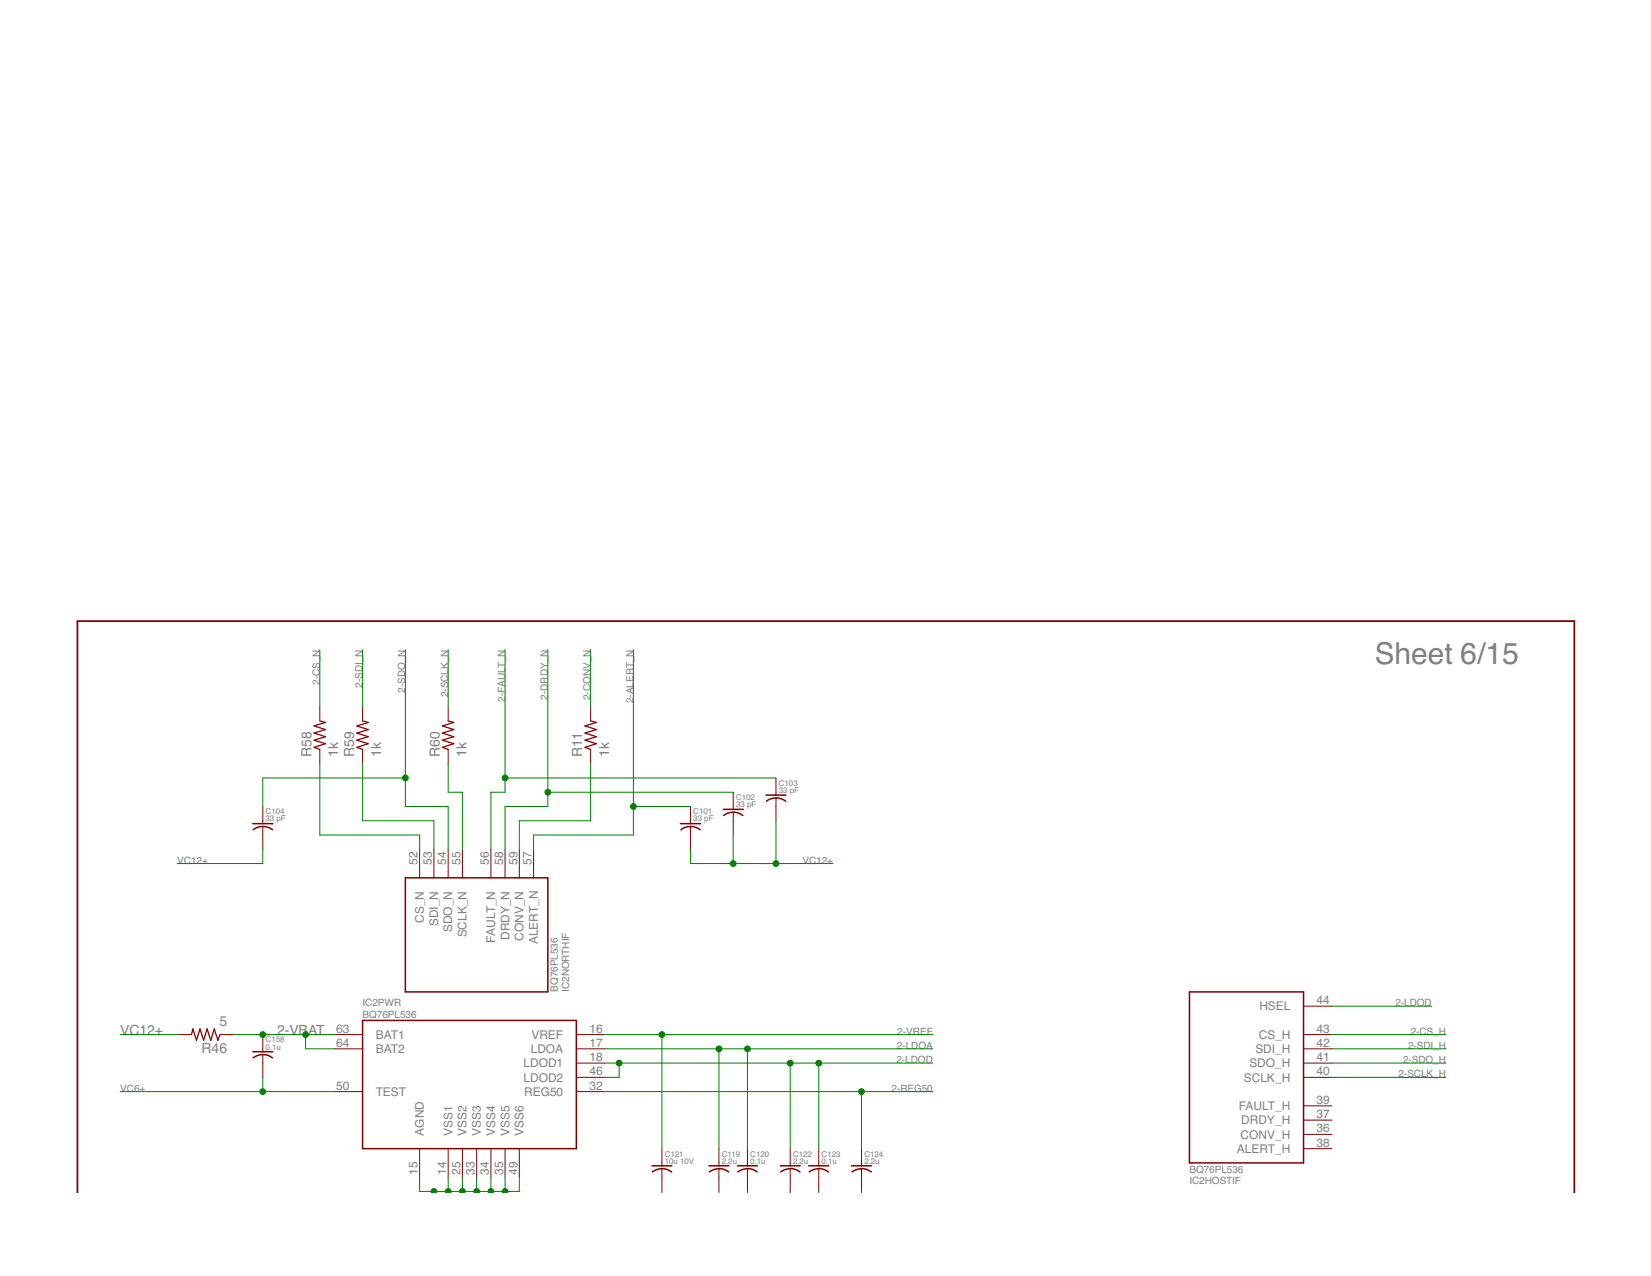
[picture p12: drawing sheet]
<svg xmlns="http://www.w3.org/2000/svg" width="279mm" height="216mm" viewBox="0 0 279 216" stroke-linecap="round" stroke-linejoin="round" font-family="sans-serif">
<g fill="#800000" stroke="#800000" stroke-width=".17">
<path d="M220.6 191.9h4.8z"/>
<path d="M220.6 189.5h4.8z"/>
<path d="M220.6 187.1h4.8z"/>
<path d="M220.6 182.3h4.8z"/>
<path d="M220.6 179.9h4.8z"/>
<path d="M220.6 177.5h4.8z"/>
<path d="M220.6 175h4.8z"/>
<path d="M220.6 170.2h4.8z"/>
<path d="M220.6 194.4h4.8z"/>
<path d="M87.9 143.7v4.8z"/>
<path d="M85.5 143.7v4.8z"/>
<path d="M83.1 143.7v4.8z"/>
<path d="M78.3 143.7v4.8z"/>
<path d="M75.8 143.7v4.8z"/>
<path d="M73.4 143.7v4.8z"/>
<path d="M71 143.7v4.8z"/>
<path d="M90.3 143.7v4.8z"/>
<path d="M75.8 194.4v4.8z"/>
<path d="M71 194.4v4.8z"/>
<path d="M97.5 175h4.9z"/>
<path d="M97.5 177.5h4.9z"/>
<path d="M97.5 179.9h4.9z"/>
<path d="M78.3 194.4v4.8z"/>
<path d="M80.7 194.4v4.8z"/>
<path d="M83.1 194.4v4.8z"/>
<path d="M85.5 194.4v4.8z"/>
<path d="M97.5 182.3h4.9z"/>
<path d="M87.9 194.4v4.8z"/>
<path d="M56.5 175h4.9z"/>
<path d="M56.5 177.5h4.9z"/>
<path d="M97.5 184.7h4.9z"/>
<path d="M56.5 184.7h4.9z"/>
<path d="M116.8 139.8v1.5z"/>
<path d="M116.8 136.5v2.4z"/>
<path d="M116.8 141.3v2.4z"/>
<path d="M116.8 138.9v.5z"/>
<path d="M124.1 137.4v1.5z"/>
<path d="M124.1 134v2.5z"/>
<path d="M124.1 138.9v2.4z"/>
<path d="M124.1 136.5v.4z"/>
<path d="M131.3 135v1.5z"/>
<path d="M131.3 131.6v2.4z"/>
<path d="M131.3 136.5v2.4z"/>
<path d="M131.3 134v.5z"/>
<path d="M44.5 139.8v1.5z"/>
<path d="M44.5 136.5v2.4z"/>
<path d="M44.5 141.3v2.4z"/>
<path d="M44.5 138.9v.5z"/>
<path d="M121.7 197.7v1.5z"/>
<path d="M121.7 194.4v2.4z"/>
<path d="M121.7 199.2v2.4z"/>
<path d="M121.7 196.8v.5z"/>
<path d="M126.5 197.7v1.5z"/>
<path d="M126.5 194.4v2.4z"/>
<path d="M126.5 199.2v2.4z"/>
<path d="M126.5 196.8v.5z"/>
<path d="M112 197.7v1.5z"/>
<path d="M112 194.4v2.4z"/>
<path d="M112 199.2v2.4z"/>
<path d="M112 196.8v.5z"/>
<path d="M133.7 197.7v1.5z"/>
<path d="M133.7 194.4v2.4z"/>
<path d="M133.7 199.2v2.4z"/>
<path d="M133.7 196.8v.5z"/>
<path d="M138.6 197.7v1.5z"/>
<path d="M138.6 194.4v2.4z"/>
<path d="M138.6 199.2v2.4z"/>
<path d="M138.6 196.8v.5z"/>
<path d="M145.8 197.7v1.5z"/>
<path d="M145.8 194.4v2.4z"/>
<path d="M145.8 199.2v2.4z"/>
<path d="M145.8 196.8v.5z"/>
<path d="M44.5 178.4v1.5z"/>
<path d="M44.5 175v2.5z"/>
<path d="M44.5 179.9v2.4z"/>
<path d="M44.5 177.5v.4z"/>
<path d="M99.9 119.6v2.4z"/>
<path d="M99.9 126.8v2.4z"/>
<path d="M54.1 119.6v2.4z"/>
<path d="M54.1 126.8v2.4z"/>
<path d="M61.4 119.6v2.4z"/>
<path d="M61.4 126.8v2.4z"/>
<path d="M75.8 119.6v2.4z"/>
<path d="M75.8 126.8v2.4z"/>
<path d="M30 175h2.4z"/>
<path d="M37.2 175h2.4z"/>
</g>
<g fill="#800000" stroke="#800000" stroke-width=".25">
<path d="M201.3 196.8h19.3z"/>
<path d="M220.6 167.8v29z"/>
<path d="M201.3 167.8h19.3z"/>
<path d="M201.3 167.8v29z"/>
<path d="M92.7 148.5v19.3z"/>
<path d="M68.6 148.5h24.1z"/>
<path d="M68.6 148.5v19.3z"/>
<path d="M68.6 167.8h24.1z"/>
<path d="M61.4 172.7v21.7z"/>
<path d="M61.4 194.4h36.1z"/>
<path d="M97.5 172.7v21.7z"/>
<path d="M61.4 172.7h36.1z"/>
<path d="M115.1 139.4h1.7z"/>
<path d="M116.8 139.4h1.7z"/>
<path d="M122.4 136.9h1.7z"/>
<path d="M124.1 136.9h1.7z"/>
<path d="M129.6 134.5h1.7z"/>
<path d="M131.3 134.5h1.7z"/>
<path d="M42.8 139.4h1.7z"/>
<path d="M44.5 139.4h1.7z"/>
<path d="M120 197.3h1.7z"/>
<path d="M121.7 197.3h1.7z"/>
<path d="M124.8 197.3h1.7z"/>
<path d="M126.5 197.3h1.7z"/>
<path d="M110.3 197.3h1.7z"/>
<path d="M112 197.3h1.7z"/>
<path d="M132 197.3h1.7z"/>
<path d="M133.7 197.3h1.7z"/>
<path d="M136.9 197.3h1.7z"/>
<path d="M138.6 197.3h1.7z"/>
<path d="M144.1 197.3h1.7z"/>
<path d="M145.8 197.3h1.7z"/>
<path d="M42.8 177.9h1.7z"/>
<path d="M44.5 177.9h1.7z"/>
</g>
<g fill="none" stroke="#800000" stroke-width=".25">
<path d="M44.5 139.8a2.6 2.6 0 0 1 1.6 .6M44.5 139.8a2.43 2.43 0 0 0-1.7 .6M116.8 139.8a2.72 2.72 0 0 1 1.7 .6M116.8 139.8a2.42 2.42 0 0 0-1.6 .6M122.5 138a2.61 2.61 0 0 1 3.2 0M129.7 135.6a2.61 2.61 0 0 1 3.3 0M44.5 178.4a2.6 2.6 0 0 1 1.6 .6M44.5 178.4a2.76 2.76 0 0 0-1.7 .6M112 197.7a2.72 2.72 0 0 1 1.7 .6M112 197.7a2.77 2.77 0 0 0-1.6 .6M121.7 197.7a2.72 2.72 0 0 1 1.6 .6M121.7 197.7a2.77 2.77 0 0 0-1.6 .6"/>
<path d="M126.5 197.7a2.72 2.72 0 0 1 1.6 .6M126.5 197.7a2.77 2.77 0 0 0-1.6 .6M133.7 197.7a2.72 2.72 0 0 1 1.7 .6M133.7 197.7a2.77 2.77 0 0 0-1.6 .6M138.6 197.7a2.72 2.72 0 0 1 1.6 .6M138.6 197.7a2.77 2.77 0 0 0-1.7 .6M145.8 197.7a2.72 2.72 0 0 1 1.6 .6M145.8 197.7a2.77 2.77 0 0 0-1.6 .6"/>
</g>
<g fill="#800000" stroke="#800000" stroke-width=".21">
<path d="M99 126.4l.9 .4z"/>
<path d="M99 126.4l1.9-.6z"/>
<path d="M99 125.2l1.9 .6z"/>
<path d="M99 125.2l1.9-.5z"/>
<path d="M99 124l1.9 .7z"/>
<path d="M99 124l1.9-.6z"/>
<path d="M99 122.8l1.9 .6z"/>
<path d="M99 122.8l1.9-.6z"/>
<path d="M99.9 122l1 .2z"/>
<path d="M53.1 126.4l1 .4z"/>
<path d="M53.1 126.4l2-.6z"/>
<path d="M53.1 125.2l2 .6z"/>
<path d="M53.1 125.2l2-.5z"/>
<path d="M53.1 124l2 .7z"/>
<path d="M53.1 124l2-.6z"/>
<path d="M53.1 122.8l2 .6z"/>
<path d="M53.1 122.8l2-.6z"/>
<path d="M54.1 122l1 .2z"/>
<path d="M60.4 126.4l1 .4z"/>
<path d="M60.4 126.4l1.9-.6z"/>
<path d="M60.4 125.2l1.9 .6z"/>
<path d="M60.4 125.2l1.9-.5z"/>
<path d="M60.4 124l1.9 .7z"/>
<path d="M60.4 124l1.9-.6z"/>
<path d="M60.4 122.8l1.9 .6z"/>
<path d="M60.4 122.8l1.9-.6z"/>
<path d="M61.4 122l.9 .2z"/>
<path d="M74.9 126.4l.9 .4z"/>
<path d="M74.9 126.4l1.9-.6z"/>
<path d="M74.9 125.2l1.9 .6z"/>
<path d="M74.9 125.2l1.9-.5z"/>
<path d="M74.9 124l1.9 .7z"/>
<path d="M74.9 124l1.9-.6z"/>
<path d="M74.9 122.8l1.9 .6z"/>
<path d="M74.9 122.8l1.9-.6z"/>
<path d="M75.8 122l1 .2z"/>
<path d="M37.2 175l-.3 1z"/>
<path d="M36.3 174.1l.6 1.9z"/>
<path d="M36.3 174.1l-.6 1.9z"/>
<path d="M35.1 174.1l.6 1.9z"/>
<path d="M35.1 174.1l-.6 1.9z"/>
<path d="M33.8 174.1l.7 1.9z"/>
<path d="M33.8 174.1l-.5 1.9z"/>
<path d="M32.6 174.1l.7 1.9z"/>
<path d="M32.6 174.1l-.2 .9z"/>
</g>
<g fill="#800000" stroke="#800000" stroke-width=".3">
<path d="M13.1 105.1v96.6z"/>
<path d="M266.4 105.1v96.6z"/>
<path d="M13.1 105.1h253.3z"/>
</g>
<g fill="#008000" stroke="#008000" stroke-width=".17">
<path d="M90.3 141.3v2.4z"/>
<path d="M90.3 141.3h16.9z"/>
<path d="M107.2 136.5v4.8z"/>
<path d="M107.2 109.9v26.6z"/>
<path d="M107.2 136.5h9.6z"/>
<path d="M87.9 138.9v4.8z"/>
<path d="M87.9 138.9h12z"/>
<path d="M99.9 129.2v9.7z"/>
<path d="M85.5 136.5v7.2z"/>
<path d="M85.5 136.5h7.2z"/>
<path d="M92.7 134v2.5z"/>
<path d="M92.7 109.9v24.1z"/>
<path d="M92.7 134h31.4z"/>
<path d="M83.1 134v9.7z"/>
<path d="M83.1 134h2.4z"/>
<path d="M85.5 131.6v2.4z"/>
<path d="M85.5 109.9v21.7z"/>
<path d="M85.5 131.6h45.8z"/>
<path d="M78.3 134v9.7z"/>
<path d="M75.8 134h2.5z"/>
<path d="M75.8 129.2v4.8z"/>
<path d="M75.8 136.5v7.2z"/>
<path d="M68.6 136.5h7.2z"/>
<path d="M68.6 131.6v4.9z"/>
<path d="M68.6 109.9v21.7z"/>
<path d="M44.5 131.6v4.9z"/>
<path d="M44.5 131.6h24.1z"/>
<path d="M73.4 138.9v4.8z"/>
<path d="M61.4 138.9h12z"/>
<path d="M61.4 129.2v9.7z"/>
<path d="M71 141.3v2.4z"/>
<path d="M54.1 141.3h16.9z"/>
<path d="M54.1 129.2v12.1z"/>
<path d="M54.1 109.9v9.7z"/>
<path d="M61.4 109.9v9.7z"/>
<path d="M75.8 109.9v9.7z"/>
<path d="M99.9 109.9v9.7z"/>
<path d="M44.5 143.7v2.4z"/>
<path d="M30 146.1h14.5z"/>
<path d="M116.8 143.7v2.4z"/>
<path d="M116.8 146.1h7.3z"/>
<path d="M124.1 146.1h7.2z"/>
<path d="M131.3 146.1h9.7z"/>
<path d="M124.1 141.3v4.8z"/>
<path d="M131.3 138.9v7.2z"/>
<path d="M20.3 175h9.7z"/>
<path d="M44.5 184.7h12z"/>
<path d="M20.3 184.7h24.2z"/>
<path d="M44.5 182.3v2.4z"/>
<path d="M87.9 199.2v2.4z"/>
<path d="M85.5 201.6h2.4z"/>
<path d="M83.1 201.6h2.4z"/>
<path d="M80.7 201.6h2.4z"/>
<path d="M78.3 201.6h2.4z"/>
<path d="M75.8 201.6h2.5z"/>
<path d="M73.4 201.6h2.4z"/>
<path d="M71 201.6h2.4z"/>
<path d="M71 199.2v2.4z"/>
<path d="M75.8 199.2v2.4z"/>
<path d="M78.3 199.2v2.4z"/>
<path d="M80.7 199.2v2.4z"/>
<path d="M83.1 199.2v2.4z"/>
<path d="M85.5 199.2v2.4z"/>
<path d="M73.4 201.6v.1z"/>
<path d="M112 201.6v.1z"/>
<path d="M145.8 201.6v.1z"/>
<path d="M138.6 201.6v.1z"/>
<path d="M133.7 201.6v.1z"/>
<path d="M126.5 201.6v.1z"/>
<path d="M121.7 201.6v.1z"/>
<path d="M102.4 184.7h43.4z"/>
<path d="M145.8 184.7h12.1z"/>
<path d="M145.8 184.7v9.7z"/>
<path d="M102.4 179.9h2.4z"/>
<path d="M102.4 182.3h2.4z"/>
<path d="M104.8 179.9v2.4z"/>
<path d="M104.8 179.9h28.9z"/>
<path d="M133.7 179.9h4.9z"/>
<path d="M138.6 179.9h19.3z"/>
<path d="M138.6 179.9v14.5z"/>
<path d="M133.7 179.9v14.5z"/>
<path d="M225.4 170.2h16.9z"/>
<path d="M102.4 177.5h19.3z"/>
<path d="M121.7 177.5h4.8z"/>
<path d="M126.5 177.5h31.4z"/>
<path d="M126.5 177.5v16.9z"/>
<path d="M121.7 177.5v16.9z"/>
<path d="M102.4 175h9.6z"/>
<path d="M112 175v19.4z"/>
<path d="M112 175h45.9z"/>
<path d="M51.7 175h4.8z"/>
<path d="M51.7 177.5h4.8z"/>
<path d="M51.7 175v2.5z"/>
<path d="M39.6 175h4.9z"/>
<path d="M44.5 175h7.2z"/>
<path d="M225.4 175h19.3z"/>
<path d="M225.4 177.5h19.3z"/>
<path d="M225.4 179.9h19.3z"/>
<path d="M225.4 182.3h19.3z"/>
<path d="M75.6 201.2a.46 .46 0 0 1 .5 0 .46 .46 0 0 1 .2 .5h-.9v-.4z" fill-rule="evenodd"/>
<path d="M77.8 201.3a.47 .47 0 0 1 .6-.2 .47 .47 0 0 1 .3 .6h-.9z" fill-rule="evenodd"/>
<path d="M80.2 201.3a.47 .47 0 0 1 .7-.2 .47 .47 0 0 1 .2 .6h-.9z" fill-rule="evenodd"/>
<path d="M82.8 201.2a.46 .46 0 0 1 .6 0 .46 .46 0 0 1 .1 .5h-.8v-.4z" fill-rule="evenodd"/>
<path d="M85.1 201.3a.47 .47 0 0 1 .6-.2 .47 .47 0 0 1 .2 .6h-.8z" fill-rule="evenodd"/>
<path d="M73.2 201.2a.46 .46 0 0 1 .5 0 .46 .46 0 0 1 .1 .5h-.8v-.4z" fill-rule="evenodd"/>
<circle cx="107.2" cy="136.5" r=".49"/>
<circle cx="92.7" cy="134" r=".49"/>
<circle cx="85.5" cy="131.6" r=".49"/>
<circle cx="68.6" cy="131.6" r=".49"/>
<circle cx="124.1" cy="146.1" r=".49"/>
<circle cx="131.3" cy="146.1" r=".49"/>
<circle cx="44.5" cy="184.7" r=".49"/>
<circle cx="145.8" cy="184.7" r=".49"/>
<circle cx="104.8" cy="179.9" r=".49"/>
<circle cx="138.6" cy="179.9" r=".49"/>
<circle cx="133.7" cy="179.9" r=".49"/>
<circle cx="126.5" cy="177.5" r=".49"/>
<circle cx="121.7" cy="177.5" r=".49"/>
<circle cx="112" cy="175" r=".49"/>
<circle cx="51.7" cy="175" r=".49"/>
<circle cx="44.5" cy="175" r=".49"/>
</g>
<text font-size="5.1" fill="#808080" x="232.7" y="112.3">Sheet 6/15</text>
<g font-size="2.4" fill="#808080">
<text x="52.7" y="128" transform="rotate(-90 52.7 128)">R58</text>
<text x="57.3" y="128" transform="rotate(-90 57.3 128)">1k</text>
<text x="59.9" y="128" transform="rotate(-90 59.9 128)">R59</text>
<text x="64.5" y="128" transform="rotate(-90 64.5 128)">1k</text>
<text x="74.4" y="128" transform="rotate(-90 74.4 128)">R60</text>
<text x="79" y="128" transform="rotate(-90 79 128)">1k</text>
<text x="98.5" y="128" transform="rotate(-90 98.5 128)">R11</text>
<text x="103.1" y="128" transform="rotate(-90 103.1 128)">1k</text>
<text x="37.1" y="173.6">5</text>
<text x="20.3" y="175.1">VC12+</text>
<text x="34.1" y="178.2">R46</text>
<text x="46.9" y="175.1">2-VB</text>
<text x="52.1" y="175.1">AT</text>
</g>
<g font-size="2" fill="#808080">
<text x="70.7" y="146.3" transform="rotate(-90 70.7 146.3)">52</text>
<text x="73.1" y="146.3" transform="rotate(-90 73.1 146.3)">53</text>
<text x="75.5" y="146.3" transform="rotate(-90 75.5 146.3)">54</text>
<text x="77.9" y="146.3" transform="rotate(-90 77.9 146.3)">55</text>
<text x="82.7" y="146.3" transform="rotate(-90 82.7 146.3)">56</text>
<text x="85.1" y="146.3" transform="rotate(-90 85.1 146.3)">58</text>
<text x="87.6" y="146.3" transform="rotate(-90 87.6 146.3)">59</text>
<text x="90" y="146.3" transform="rotate(-90 90 146.3)">57</text>
<text x="71.7" y="156.1" transform="rotate(-90 71.7 156.1)">CS_N</text>
<text x="74.1" y="156.6" transform="rotate(-90 74.1 156.6)">SDI_N</text>
<text x="76.5" y="157.7" transform="rotate(-90 76.5 157.7)">SDO_N</text>
<text x="79" y="158.6" transform="rotate(-90 79 158.6)">SCLK_N</text>
<text x="83.8" y="159.5" transform="rotate(-90 83.8 159.5)">FAULT_N</text>
<text x="86.2" y="159" transform="rotate(-90 86.2 159)">DRDY_N</text>
<text x="88.6" y="159.2" transform="rotate(-90 88.6 159.2)">CONV_N</text>
<text x="91" y="159.8" transform="rotate(-90 91 159.8)">ALERT_N</text>
<text x="213.1" y="171">HSEL</text>
<text x="222.8" y="169.9">44</text>
<text x="56.9" y="174.7">63</text>
<text x="56.9" y="177.1">64</text>
<text x="63.6" y="175.8">BAT1</text>
<text x="63.6" y="178.2">BAT2</text>
<text x="89.8" y="178.2">LDOA</text>
<text x="89.9" y="175.8">VREF</text>
<text x="99.8" y="174.7">16</text>
<text x="99.8" y="177.1">17</text>
<text x="99.8" y="179.5">18</text>
<text x="212.5" y="178.2">SDI_H</text>
<text x="213" y="175.8">CS_H</text>
<text x="222.8" y="179.5">41</text>
<text x="222.8" y="177.1">42</text>
<text x="222.8" y="174.7">43</text>
<text x="56.9" y="184.4">50</text>
<text x="63.6" y="185.4">TEST</text>
<text x="88.6" y="180.6">LDOD1</text>
<text x="88.6" y="183">LDOD2</text>
<text x="88.7" y="185.4">REG50</text>
<text x="99.8" y="182">46</text>
<text x="99.8" y="184.4">32</text>
<text x="210.5" y="183">SCLK_H</text>
<text x="211.4" y="180.6">SDO_H</text>
<text x="222.8" y="182">40</text>
<text x="209.6" y="187.8">FAULT_H</text>
<text x="210.1" y="190.3">DRDY_H</text>
<text x="222.8" y="191.6">36</text>
<text x="222.8" y="189.2">37</text>
<text x="222.8" y="186.8">39</text>
<text x="71.7" y="192.1" transform="rotate(-90 71.7 192.1)">AGND</text>
<text x="76.6" y="192.1" transform="rotate(-90 76.6 192.1)">VSS1</text>
<text x="79" y="192.1" transform="rotate(-90 79 192.1)">VSS2</text>
<text x="81.4" y="192.1" transform="rotate(-90 81.4 192.1)">VSS3</text>
<text x="83.8" y="192.1" transform="rotate(-90 83.8 192.1)">VSS4</text>
<text x="86.2" y="192.1" transform="rotate(-90 86.2 192.1)">VSS5</text>
<text x="88.6" y="192.1" transform="rotate(-90 88.6 192.1)">VSS6</text>
<text x="209.3" y="195.1">ALERT_H</text>
<text x="209.9" y="192.7">CONV_H</text>
<text x="222.8" y="194">38</text>
<text x="70.7" y="198.8" transform="rotate(-90 70.7 198.8)">15</text>
<text x="75.5" y="198.8" transform="rotate(-90 75.5 198.8)">14</text>
<text x="77.9" y="198.8" transform="rotate(-90 77.9 198.8)">25</text>
<text x="80.3" y="198.8" transform="rotate(-90 80.3 198.8)">33</text>
<text x="82.7" y="198.8" transform="rotate(-90 82.7 198.8)">34</text>
<text x="85.1" y="198.8" transform="rotate(-90 85.1 198.8)">35</text>
<text x="87.6" y="198.8" transform="rotate(-90 87.6 198.8)">49</text>
</g>
<g font-size="1.7" fill="#808080">
<text x="54.1" y="115.9" transform="rotate(-90 54.1 115.9)">2-CS_N</text>
<text x="61.4" y="116.4" transform="rotate(-90 61.4 116.4)">2-SDI_N</text>
<text x="68.6" y="117.2" transform="rotate(-90 68.6 117.2)">2-SDO_N</text>
<text x="75.8" y="118" transform="rotate(-90 75.8 118)">2-SCLK_N</text>
<text x="85.5" y="118.7" transform="rotate(-90 85.5 118.7)">2-FAULT_N</text>
<text x="92.7" y="118.4" transform="rotate(-90 92.7 118.4)">2-DRDY_N</text>
<text x="100" y="118.5" transform="rotate(-90 100 118.5)">2-CONV_N</text>
<text x="107.2" y="119" transform="rotate(-90 107.2 119)">2-ALERT_N</text>
<text x="30" y="146.1">VC12+</text>
<text x="135.8" y="146.1">VC12+</text>
<text x="94.4" y="167.8" transform="rotate(-90 94.4 167.8)">BQ76PL536</text>
<text x="96.3" y="167.8" transform="rotate(-90 96.3 167.8)">IC2NORTHIF</text>
<text x="61.4" y="172.2">BQ76PL536</text>
<text x="61.4" y="170.2">IC2PWR</text>
<text x="236.1" y="170.2">2-LDOD</text>
<text x="151.7" y="179.9">2-LDOD</text>
<text x="151.8" y="177.5">2-LDOA</text>
<text x="151.8" y="175.1">2-VREF</text>
<text x="237.4" y="179.9">2-SDO_H</text>
<text x="238.3" y="177.5">2-SDI_H</text>
<text x="238.7" y="175.1">2-CS_H</text>
<text x="20.3" y="184.7">VC6+</text>
<text x="150.9" y="184.7">2-REG50</text>
<text x="236.7" y="182.3">2-SCLK_H</text>
<text x="201.3" y="198.5">BQ76PL536</text>
<text x="201.3" y="200.4">IC2HOSTIF</text>
</g>
<g font-size="1.4" fill="#808080">
<text x="44.9" y="137.8">C104</text>
<text x="117.3" y="137.8">C101</text>
<text x="124.6" y="136.6">33 pF</text>
<text x="124.6" y="135.4">C102</text>
<text x="131.8" y="134.2">33 pF</text>
<text x="131.8" y="133">C103</text>
<text x="44.9" y="139">33 pF</text>
<text x="117.3" y="139">33 pF</text>
<text x="44.9" y="177.6">0.1u</text>
<text x="44.9" y="176.4">C158</text>
<text x="112.5" y="196.9">10u 10V</text>
<text x="112.5" y="195.7">C121</text>
<text x="122.2" y="196.9">2.2u</text>
<text x="122.2" y="195.7">C119</text>
<text x="127" y="196.9">0.1u</text>
<text x="127" y="195.7">C120</text>
<text x="134.2" y="196.9">2.2u</text>
<text x="134.2" y="195.7">C122</text>
<text x="139" y="196.9">0.1u</text>
<text x="139" y="195.7">C123</text>
<text x="146.3" y="196.9">2.2u</text>
<text x="146.3" y="195.7">C124</text>
</g>
</svg>
